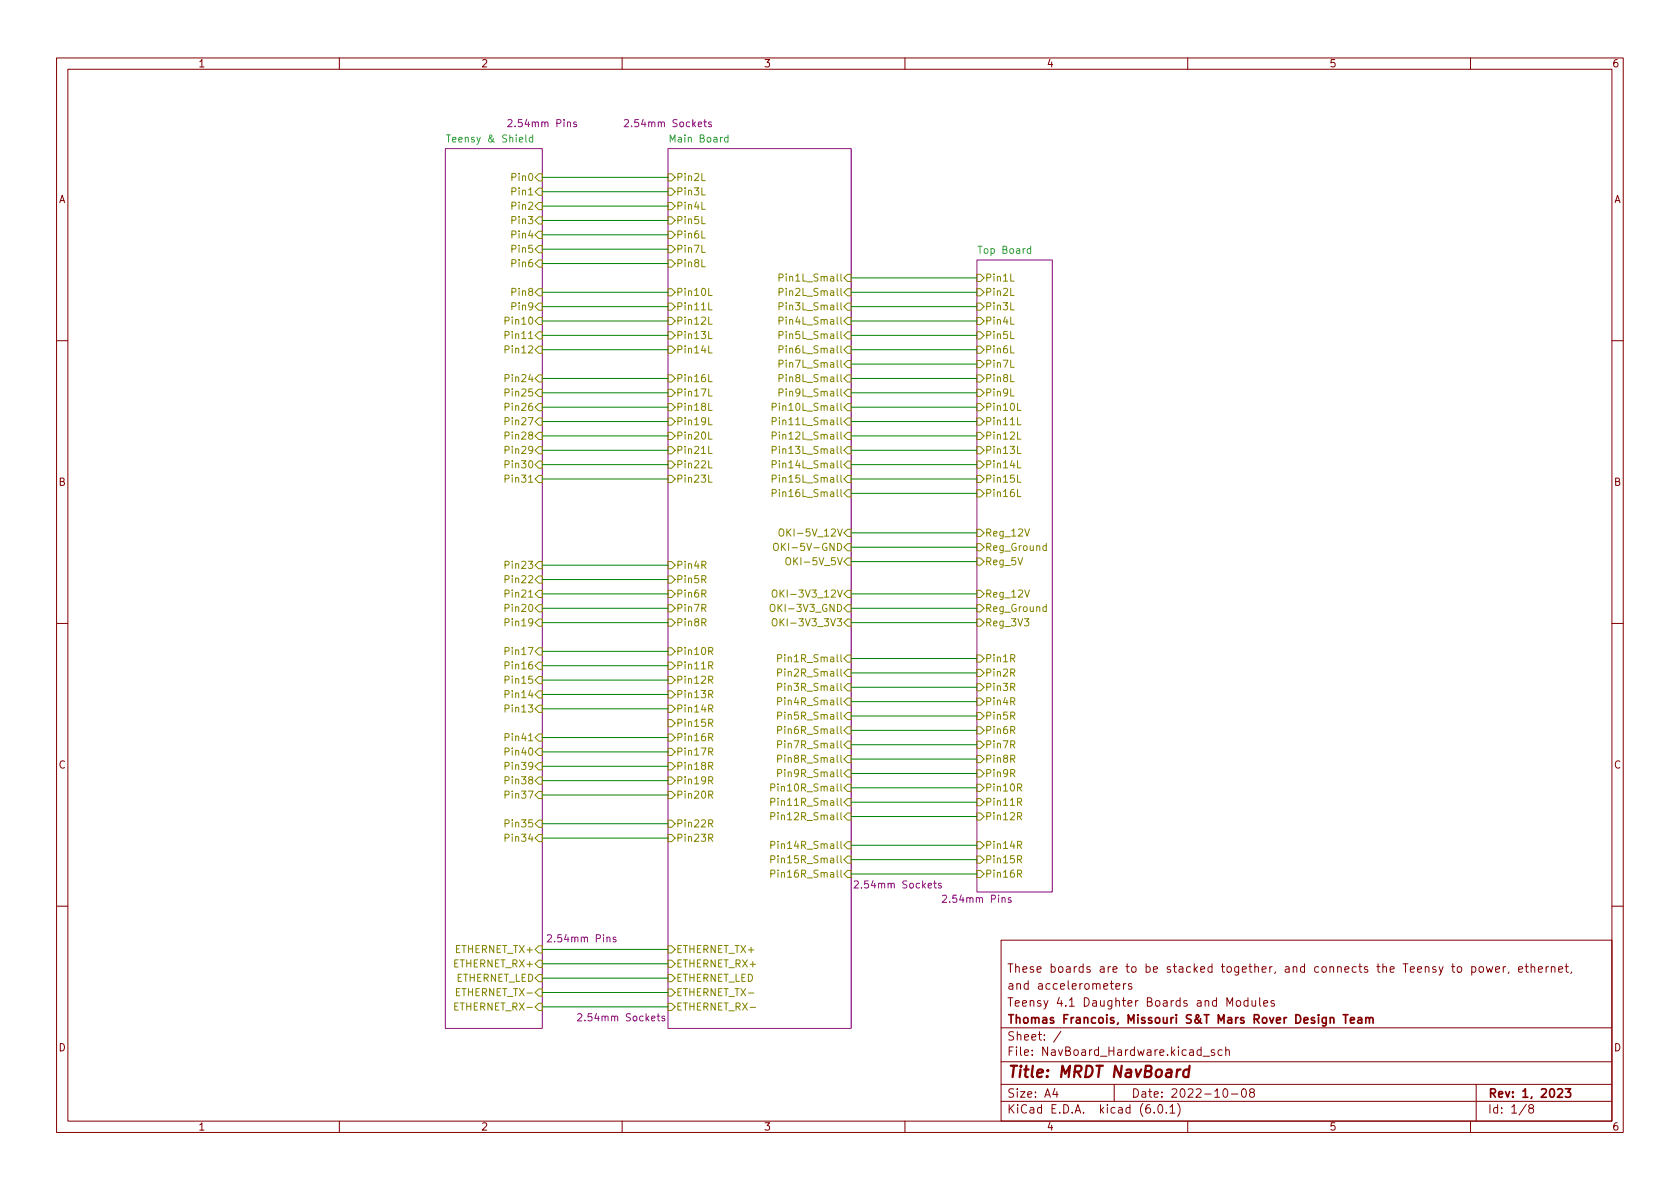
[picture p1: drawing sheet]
<svg xmlns="http://www.w3.org/2000/svg" width="297mm" height="210mm" viewBox="0 0 297 210" stroke-linecap="round" stroke-linejoin="round" font-family="sans-serif">
<g fill="none" stroke="#840000" stroke-width=".18">
<path d="M10 10.2h277v190.1h-277zM12 12.2h273v186.1h-273zM60 10.2v2M110 10.2v2M160 10.2v2M210 10.2v2M260 10.2v2M10 60.2h2M285 60.2h2M10 110.2h2M285 110.2h2M10 160.2h2"/>
<path d="M177 166.3h108v32h-108zM197.3 174.4l.7-.1-.1-.3-.4-.1-.2 .2 .1 .8h.5M198.6 173.9v1M199.1 173.9l-.3 .1-.2 .2M200.1 174l-.4-.1-.2 .2 .1 .3 .5 .1v.4h-.6M216.9 177.9v-1.5l.5 1.1 .5-1.1v1.5M218.7 177l.4-.1 .3 .3v.4l-.3 .3h-.4l-.1-.3v-.4zM220.6 177l-.4-.1-.3 .3v.4l.2 .3h.5M220.6 176.4v1.5M221.4 176.9v1h.4l.2-.1M222 176.9v1M222.7 176.4v1.3l.2 .2"/>
<path d="M223.4 177.4l.7-.1v-.3l-.5-.1-.2 .2 .1 .8h.6M225.3 177l-.4-.1-.2 .2 .1 .3 .5 .1v.4h-.6M260.2 171l.4-.1 .3 .3v.4l-.1 .3h-.6M260.2 170.9v1.5M261.7 171l.3-.1 .3 .3v.4l-.3 .3h-.3l-.2-.3v-.4zM262.8 170.9l.3 1 .3-.7 .2 .7 .3-1M264.4 171.4l.8-.1-.1-.3-.4-.1-.3 .2 .1 .8h.6M265.8 170.9v1M266.2 170.9l-.3 .1-.1 .2M266.8 171.9l-.2 .2M268.5 171.4l.7-.1-.1-.3-.4-.1-.2 .2 .1 .8h.5M269.6 170.9h.6"/>
<path d="M269.9 170.4v1.3l.3 .2M270.7 171.1l.2-.2 .4 .1 .1 .9M270.7 170.4v1.5M272 171.4l.7-.1-.1-.3-.4-.1-.2 .2 .1 .8h.5M273.4 170.9v1M273.8 170.9l-.3 .1-.1 .2M274.3 171.1l.2-.2 .4 .1v.9M274.3 170.9v1M275.6 171.4l.7-.1-.1-.3-.4-.1-.2 .2 .1 .8h.5M276.7 170.9h.6M276.9 170.4v1.3l.4 .2M277.9 171.9l-.2 .2"/>
<path d="M285 160.2h2M60 198.3v2M110 198.3v2M160 198.3v2M177 194.8h108M177 191.8h108M177 187.8h108M177 181.8h108M186.5 192.5l-.4 1h1M186.9 193v1M187.6 182.4l-1.3 1.9M197 191.8v3"/>
<path d="M204.1 196.7v.1M204.9 195.4l.2-.1a.81 .81 0 0 1 .6 .7 .81 .81 0 0 1-.3 .8h-.2a.81 .81 0 0 1-.6-.6 .81 .81 0 0 1 .3-.8zM206.2 196.7v.1M206.9 195.8l.4-.5v1.5M206.9 196.8h.8M208.2 195.1a1.72 1.72 0 0 1 0 2.3M210 198.3v2M212.7 186.8h1.2M214.7 185.7l-.3-.1-.3 .2 .1 .3 .5 .1v.4h-.6M216.1 185.7l-.5-.1-.2 .3v.4l.1 .3h.6M216.4 192.6l.2-.1a.81 .81 0 0 1 .6 .7 .81 .81 0 0 1-.3 .8h-.2a.81 .81 0 0 1-.6-.6 .81 .81 0 0 1 .3-.8zM216.7 185.8l.2-.2 .4 .1 .1 .9"/>
<path d="M216.7 185.1v1.5M217.7 193.5h1.2M219.7 192.6l.2-.1a.81 .81 0 0 1 .5 .7 .81 .81 0 0 1-.3 .8h-.1a.81 .81 0 0 1-.6-.6 .81 .81 0 0 1 .3-.8zM221.2 193.2l-.3-.3 .1-.2 .2-.2 .4 .1 .2 .2-.1 .2-.6 .2-.2 .3 .1 .4 .2 .1h.4l.2-.3-.1-.4-.2-.1M260 198.3v2M261 191.8v6.5M269.9 195.3l-1.3 1.9M270.6 196l-.3-.3 .1-.2 .2-.2 .4 .1 .2 .2-.1 .2-.7 .2-.1 .3v.2l.3 .3h.4l.2-.3-.1-.4-.2-.1"/>
</g>
<path d="M237.5 179.4h.8M237.9 179.4v1.5M241.5 179.9v1M238.8 180.4l.7-.1-.1-.3-.4-.1-.2 .2v.8h.6M240.1 180h.6l.1 .9M240.8 180.3l-.5 .1a.29 .29 0 0 0-.3 .2 .29 .29 0 0 0 .3 .3h.5M241.5 180.1l.2-.2 .4 .1v.9M242.1 180.1l.2-.2 .4 .1 .1 .9M275.4 192.7l.6-.2 .2 .2 .1 .3-1 1h1M276.8 192.5h.9l-.5 .6 .4 .1v.7l-.2 .1h-.4l-.2-.1" fill="none" stroke="#840000" stroke-width=".3"/>
<path d="M208.7 189.1l-.4 .1-.2 .3M210.2 189.2a.66 .66 0 0 0-.9 .3l-.1 .6 .1 .3 .2 .1 .6-.1M210.3 188.5l-.2 2" fill="none" stroke="#840000" stroke-width=".4"/>
<g fill="#fff" stroke="#fff" stroke-width=".18">
<path d="M172.7 46h13.4v111.7h-13.4z"/>
<path d="M118.1 26.3h32.4v155.6h-32.4z"/>
<path d="M78.7 26.3h17.2v155.6h-17.2z"/>
</g>
<g fill="none" stroke="#840084" stroke-width=".18">
<path d="M78.7 26.3h17.2v155.6h-17.2zM89.8 21.3l.5-.2 .2 .4-.8 .9h.8M101.9 21.6h-.3l-.2 .1 .1 .2 .4 .1v.4h-.5M110.4 21.3l.5-.2 .2 .4-.8 .9h.8M118.1 26.3h32.4v155.6h-32.4zM124.4 21.6h.5M124.6 21.1v1.1l.3 .2M125.8 21.6h-.3l-.2 .1v.2l.5 .1v.4h-.5M172.7 46h13.4v111.7h-13.4zM151 155.9l.5-.1 .3 .3-.8 .9h.8M165.1 156.2h.5M165.3 155.8v1.1l.3 .1"/>
<path d="M166.4 156.2h-.3l-.2 .2 .1 .1 .4 .2v.3h-.5M166.6 158.4l.5-.1 .3 .4-.8 .9h.8M178.7 158.8l-.3-.1-.1 .2v.2l.4 .1v.3h-.4M96.8 165.4l.5-.1 .2 .4-.8 .9h.8M102.1 179.4l.5-.1 .3 .3-.8 .9h.8M108.9 165.8l-.3-.1-.2 .2 .1 .2 .4 .1v.3h-.5M116.2 179.7h.5M116.4 179.3v1l.3 .2M117.5 179.7h-.3l-.2 .2 .1 .1 .4 .2v.3h-.5"/>
</g>
<g fill="none" stroke="#848400" stroke-width=".18">
<path d="M94.6 36.4l.6-.6h.7v1.3h-.7zM94.6 31.4l.6-.7h.7v1.3h-.7zM95.2 38.3h.7v1.3h-.7l-.6-.6zM95.2 33.3h.7v1.2h-.7l-.6-.6zM118.1 33.3h.6l.7 .6-.7 .6h-.6zM118.1 30.7h.6l.7 .7-.7 .6h-.6zM118.1 35.8h.6l.7 .6-.7 .7h-.6zM118.1 38.3h.6l.7 .7-.7 .6h-.6zM124.1 33.2v1.3h.6M124.1 30.7v1.2h.6M124.1 35.7v1.3h.6M124.1 38.3v1.3h.6"/>
<path d="M89.3 56.7h.6l.1-.2v-.3l-.7-.1v1.2M89.3 59.3l.6-.1 .1-.2v-.3l-.7-.1v1.3M94.6 41.5l.6-.6h.7v1.3h-.7zM94.6 54.2l.6-.6h.7v1.3h-.7zM94.6 59.3l.6-.6h.7v1.2h-.7zM95.2 46h.7v1.2h-.7l-.6-.6zM95.2 43.4h.7v1.3h-.7l-.6-.6zM95.2 51h.7v1.3h-.7l-.6-.6zM95.2 56.1h.7v1.3h-.7l-.6-.6zM118.1 40.9h.6l.7 .6-.7 .7h-.6zM118.1 46h.6l.7 .6-.7 .6h-.6zM118.1 43.4h.6l.7 .7-.7 .6h-.6z"/>
<path d="M118.1 56.1h.6l.7 .7-.7 .6h-.6zM118.1 58.7h.6l.7 .6-.7 .6h-.6zM118.1 51h.6l.7 .7-.7 .6h-.6zM118.1 53.6h.6l.7 .6-.7 .7h-.6zM124.1 40.8v1.3h.6M124.1 45.9v1.3h.6M124.1 43.4v1.2h.6M125.3 56.1v1.2h.6M125.3 58.6v1.3h.6M125.3 51v1.3h.6M125.3 53.5v1.3h.6M137.7 56.7h.6l.2-.2-.1-.3-.7-.1v1.2"/>
<path d="M137.7 51.7l.6-.1 .2-.2-.1-.3-.7-.1v1.3M137.7 49.1h.6l.2-.2-.1-.3-.7-.2v1.3M137.7 54.2l.6-.1 .2-.1-.1-.4-.7-.1v1.3M137.7 59.3l.6-.1 .2-.2-.1-.3-.7-.1v1.3M149.2 56.8l.7-.7h.6v1.3h-.6zM149.2 51.7l.7-.7h.6v1.3h-.6zM149.2 54.2l.7-.6h.6v1.3h-.6zM149.2 59.3l.7-.6h.6v1.2h-.6zM149.9 48.5h.6v1.3h-.6l-.7-.7zM172.7 56.1h.7l.6 .7-.6 .6h-.7zM172.7 48.5h.7l.6 .6-.6 .7h-.7zM172.7 51h.7l.6 .7-.6 .6h-.7z"/>
<path d="M172.7 58.7h.7l.6 .6-.6 .6h-.7zM172.7 53.6h.7l.6 .6-.6 .7h-.7zM178.7 56.1v1.2h.6M178.7 48.4v1.3h.6M178.7 51v1.3h.6M178.7 58.6v1.3h.6M178.7 53.5v1.3h.6M89.3 77.1l.6-.1 .1-.2v-.3l-.7-.1v1.3M89.3 79.6l.6-.1 .1-.1v-.4l-.7-.1v1.3M89.3 66.9l.6-.1 .1-.1v-.4l-.7-.1v1.3M89.3 69.4h.6l.1-.2v-.3l-.7-.1v1.2M89.3 72l.6-.1 .1-.2v-.3l-.7-.1v1.3"/>
<path d="M89.3 74.5h.6l.1-.2v-.3l-.7-.2v1.3M89.3 61.8h.6l.1-.2v-.3l-.7-.2v1.3M94.6 77.1l.6-.7h.7v1.3h-.7zM94.6 72l.6-.6h.7v1.2h-.7zM95.2 79h.7v1.3h-.7l-.6-.7zM95.2 66.3h.7v1.3h-.7l-.6-.7zM95.2 68.8h.7v1.3h-.7l-.6-.6zM95.2 73.9h.7v1.3h-.7l-.6-.7zM95.2 61.2h.7v1.3h-.7l-.6-.7zM118.1 66.3h.6l.7 .6-.7 .7h-.6zM118.1 61.2h.6l.7 .6-.7 .7h-.6zM118.1 68.8h.6l.7 .7-.7 .6h-.6z"/>
<path d="M118.1 71.4h.6l.7 .6-.7 .6h-.6zM118.1 73.9h.6l.7 .6-.7 .7h-.6zM118.1 76.4h.6l.7 .7-.7 .6h-.6zM118.1 79h.6l.7 .6-.7 .7h-.6zM125.3 66.2v1.3h.6M125.3 61.1v1.3h.6M125.3 68.8v1.2h.6M125.3 71.3v1.3h.6M125.3 73.8v1.3h.6M125.3 76.4v1.3h.6M125.3 78.9v1.3h.6M136.5 79.6l.6-.1 .2-.1-.1-.4-.7-.1v1.3"/>
<path d="M136.5 77.1l.6-.1 .2-.2-.1-.3-.7-.1v1.3M136.5 72l.6-.1 .2-.2-.1-.3-.7-.1v1.3M136.5 74.5h.6l.2-.2-.1-.3-.7-.2v1.3M137.7 61.8h.6l.2-.2-.1-.3-.7-.2v1.3M137.7 69.4h.6l.2-.2-.1-.3-.7-.1v1.2M137.7 64.4l.6-.1 .2-.2-.1-.3-.7-.1v1.3M137.7 66.9l.6-.1 .2-.1-.1-.4-.7-.1v1.3M149.2 79.6l.7-.6h.6v1.3h-.6zM149.2 77.1l.7-.7h.6v1.3h-.6zM149.2 61.8l.7-.6h.6v1.3h-.6zM149.2 72l.7-.6h.6v1.2h-.6zM149.2 64.4l.7-.7h.6v1.3h-.6z"/>
<path d="M149.2 74.5l.7-.6h.6v1.3h-.6zM149.9 68.8h.6v1.3h-.6l-.7-.6zM149.9 66.3h.6v1.3h-.6l-.7-.7zM172.7 71.4h.7l.6 .6-.6 .6h-.7zM172.7 63.7h.7l.6 .7-.6 .6h-.7zM172.7 73.9h.7l.6 .6-.6 .7h-.7zM172.7 68.8h.7l.6 .7-.6 .6h-.7zM172.7 66.3h.7l.6 .6-.6 .7h-.7zM172.7 61.2h.7l.6 .6-.6 .7h-.7zM172.7 79h.7l.6 .6-.6 .7h-.7zM172.7 76.4h.7l.6 .7-.6 .6h-.7zM178.7 63.7v1.3h.6"/>
<path d="M178.7 68.8v1.2h.6M178.7 66.2v1.3h.6M178.7 61.1v1.3h.6M179.9 71.3v1.3h.6M179.9 73.8v1.3h.6M179.9 78.9v1.3h.6M179.9 76.4v1.3h.6M89.3 82.1h.6l.1-.2v-.3l-.7-.1v1.2M89.3 84.7l.6-.1 .1-.2v-.3l-.7-.1v1.3M89.3 99.9h.6l.1-.2v-.3l-.7-.2v1.3M94.6 82.2l.6-.7h.7v1.3h-.7zM94.6 99.9l.6-.6h.7v1.3h-.7z"/>
<path d="M95.2 84.1h.7v1.2h-.7l-.6-.6zM118.1 81.5h.6l.7 .7-.7 .6h-.6zM118.1 84.1h.6l.7 .6-.7 .6h-.6zM118.1 99.3h.6l.7 .6-.7 .7h-.6zM125.3 81.5v1.2h.6M125.3 84v1.3h.6M136.5 84.7l.6-.1 .2-.2-.1-.3-.7-.1v1.3M136.5 82.1h.6l.2-.2-.1-.3-.7-.1v1.2M136.5 87.2h.6l.2-.2-.1-.3-.7-.2v1.3M136.8 96.3l.3-.2a.43 .43 0 0 1 .5 .4v.4a.42 .42 0 0 1-.4 .5 .42 .42 0 0 1-.4-.5zM137.9 93.6l.1-.1a.43 .43 0 0 1 .6 .5v.4a.42 .42 0 0 1-.4 .4 .42 .42 0 0 1-.5-.4v-.4zM139.1 98.7l.1-.1a.43 .43 0 0 1 .6 .4v.5a.42 .42 0 0 1-.4 .4 .42 .42 0 0 1-.5-.4v-.5z"/>
<path d="M149.2 82.2l.7-.7h.6v1.3h-.6zM149.2 87.2l.7-.6h.6v1.3h-.6zM149.2 94.2l.7-.6h.6v1.3h-.6zM149.2 99.3l.7-.6h.6v1.2h-.6zM149.2 96.8l.7-.7h.6v1.3h-.6zM149.9 84.1h.6v1.2h-.6l-.7-.6zM172.7 86.6h.7l.6 .6-.6 .7h-.7zM172.7 81.5h.7l.6 .7-.6 .6h-.7zM172.7 84.1h.7l.6 .6-.6 .6h-.7zM172.7 93.6h.7l.6 .6-.6 .7h-.7zM172.7 96.1h.7l.6 .7-.6 .6h-.7zM172.7 98.7h.7l.6 .6-.6 .6h-.7z"/>
<path d="M179.9 86.5v1.3h.6M179.9 81.5v1.2h.6M179.9 84v1.3h.6M185 96.6l-.4-.1-.2 .2 .1 .6h.5M185 96.1v1.2M89.3 110.1l.6-.1 .1-.2v-.3l-.7-.1v1.3M89.3 102.5l.6-.1 .1-.2v-.3l-.7-.1v1.3M89.3 105l.6-.1 .1-.1v-.4l-.7-.1v1.3M89.3 107.5h.6l.1-.2v-.3l-.7-.1v1.2M89.3 117.7l.6-.1 .1-.1v-.4l-.7-.1v1.3M89.3 115.2l.6-.1 .1-.2v-.3l-.7-.1v1.3M94.6 107.6l.6-.7h.7v1.3h-.7z"/>
<path d="M94.6 117.7l.6-.6h.7v1.3h-.7zM95.2 109.5h.7v1.2h-.7l-.6-.6zM95.2 101.8h.7v1.3h-.7l-.6-.6zM95.2 104.4h.7v1.3h-.7l-.6-.7zM95.2 114.5h.7v1.3h-.7l-.6-.6zM95.2 119.6h.7v1.3h-.7l-.6-.6zM118.1 109.5h.6l.7 .6-.7 .6h-.6zM118.1 114.5h.6l.7 .7-.7 .6h-.6zM118.1 106.9h.6l.7 .7-.7 .6h-.6zM118.1 117.1h.6l.7 .6-.7 .7h-.6zM118.1 119.6h.6l.7 .7-.7 .6h-.6zM118.1 104.4h.6l.7 .6-.7 .7h-.6z"/>
<path d="M118.1 101.8h.6l.7 .7-.7 .6h-.6zM125.3 115.2l.6-.1 .1-.2v-.3l-.7-.1v1.3M125.3 117.7l.6-.1 .1-.1v-.4l-.7-.1v1.3M125.6 115.2l.4 .6M125.6 117.7l.4 .6M136.2 107l.3-.1a.43 .43 0 0 1 .5 .4v.4a.42 .42 0 0 1-.4 .5 .42 .42 0 0 1-.4-.5zM136.6 109.6l.2-.2a.43 .43 0 0 1 .6 .4v.5a.42 .42 0 0 1-.4 .4 .42 .42 0 0 1-.5-.4zM136.6 104.5l.2-.2a.43 .43 0 0 1 .6 .5v.4a.42 .42 0 0 1-.4 .4 .42 .42 0 0 1-.5-.4zM137.5 116.4h.6l.1-.2v-.3l-.7-.1v1.2M137.5 119l.6-.1 .1-.2v-.3l-.7-.1v1.3M149.2 116.5l.7-.7h.6v1.3h-.6zM149.2 110.1l.7-.6h.6v1.2h-.6z"/>
<path d="M149.2 105l.7-.6h.6v1.3h-.6zM149.9 118.4h.6v1.2h-.6l-.7-.6zM149.9 106.9h.6v1.3h-.6l-.7-.6zM172.7 115.8h.7l.6 .7-.6 .6h-.7zM172.7 118.4h.7l.6 .6-.6 .6h-.7zM172.7 109.5h.7l.6 .6-.6 .6h-.7zM172.7 104.4h.7l.6 .6-.6 .7h-.7zM172.7 106.9h.7l.6 .7-.6 .6h-.7zM185 107.4l-.4-.1-.2 .2 .1 .6h.5M185 106.9v1.2M89.3 120.2h.6l.1-.2v-.3l-.7-.1v1.2M89.3 130.4l.6-.1 .1-.1v-.4l-.7-.1v1.3"/>
<path d="M89.3 135.5l.6-.1 .1-.2v-.3l-.7-.1v1.3M89.3 132.9h.6l.1-.2v-.3l-.7-.1v1.2M89.3 122.8l.6-.1 .1-.2v-.3l-.7-.1v1.3M89.3 125.3h.6l.1-.2v-.3l-.7-.2v1.3M89.3 138h.6l.1-.2v-.3l-.7-.2v1.3M94.6 130.4l.6-.6h.7v1.3h-.7zM94.6 135.5l.6-.6h.7v1.2h-.7zM94.6 133l.6-.7h.7v1.3h-.7zM94.6 122.8l.6-.6h.7v1.2h-.7zM95.2 124.7h.7v1.3h-.7l-.6-.7zM95.2 137.4h.7v1.3h-.7l-.6-.7zM118.1 122.2h.6l.7 .6-.7 .6h-.6z"/>
<path d="M118.1 129.8h.6l.7 .6-.7 .7h-.6zM118.1 124.7h.6l.7 .6-.7 .7h-.6zM118.1 127.2h.6l.7 .7-.7 .6h-.6zM118.1 132.3h.6l.7 .7-.7 .6h-.6zM118.1 134.9h.6l.7 .6-.7 .6h-.6zM118.1 137.4h.6l.7 .6-.7 .7h-.6zM118.1 139.9h.6l.7 .7-.7 .6h-.6zM125.3 122.8l.6-.1 .1-.2v-.3l-.7-.1v1.3M125.3 120.2h.6l.1-.2v-.3l-.7-.1v1.2M125.3 130.4l.6-.1 .1-.1v-.4l-.7-.1v1.3M125.3 125.3h.6l.1-.2v-.3l-.7-.2v1.3M125.3 127.9l.6-.1 .1-.2v-.3l-.7-.1v1.3"/>
<path d="M125.3 132.9h.6l.1-.2v-.3l-.7-.1v1.2M125.3 135.5l.6-.1 .1-.2v-.3l-.7-.1v1.3M125.3 138h.6l.1-.2v-.3l-.7-.2v1.3M125.6 122.8l.4 .6M125.6 120.2l.4 .6M125.6 130.4l.4 .6M125.6 125.3l.4 .6M125.6 127.9l.4 .6M125.6 132.9l.4 .6M125.6 135.5l.4 .6M125.6 138l.4 .6M136.3 139.3l.6-.1 .1-.2v-.3l-.7-.1v1.3"/>
<path d="M137.5 121.5l.6-.1 .1-.1v-.3l-.7-.2v1.3M137.5 124h.6l.1-.2v-.3l-.7-.1v1.2M137.5 136.7h.6l.1-.2v-.3l-.7-.1v1.2M137.5 131.7l.6-.1 .1-.2v-.3l-.7-.1v1.3M137.5 134.2l.6-.1 .1-.1v-.3l-.7-.2v1.3M137.5 126.6l.6-.1 .1-.2v-.3l-.7-.1v1.3M137.5 129.1h.6l.1-.2v-.3l-.7-.1v1.2M149.2 121.5l.7-.6h.6v1.3h-.6zM149.2 131.7l.7-.6h.6v1.2h-.6zM149.2 129.2l.7-.7h.6v1.3h-.6zM149.2 139.3l.7-.6h.6v1.2h-.6zM149.9 123.4h.6v1.3h-.6l-.7-.6z"/>
<path d="M149.9 136.1h.6v1.3h-.6l-.7-.6zM149.9 133.6h.6v1.3h-.6l-.7-.7zM149.9 126h.6v1.2h-.6l-.7-.6zM172.7 136.1h.7l.6 .7-.6 .6h-.7zM172.7 133.6h.7l.6 .6-.6 .7h-.7zM172.7 128.5h.7l.6 .7-.6 .6h-.7zM172.7 131.1h.7l.6 .6-.6 .6h-.7zM172.7 138.7h.7l.6 .6-.6 .6h-.7zM172.7 123.4h.7l.6 .7-.6 .6h-.7zM172.7 126h.7l.6 .6-.6 .6h-.7zM172.7 120.9h.7l.6 .6-.6 .7h-.7zM179.9 139.3l.6-.1 .1-.2v-.3l-.7-.1v1.3"/>
<path d="M180.2 139.3l.4 .6M89.3 148.2l.6-.1 .1-.2v-.3l-.7-.1v1.3M89.3 140.6l.6-.1 .1-.2v-.3l-.7-.1v1.3M89.3 145.6h.6l.1-.2v-.3l-.7-.1v1.2M94.6 140.6l.6-.7h.7v1.3h-.7zM94.6 145.7l.6-.7h.7v1.3h-.7zM95.2 147.6h.7v1.2h-.7l-.6-.6zM118.1 145h.6l.7 .7-.7 .6h-.6zM118.1 147.6h.6l.7 .6-.7 .6h-.6zM125.3 140.6l.6-.1 .1-.2v-.3l-.7-.1v1.3M125.3 145.6h.6l.1-.2v-.3l-.7-.1v1.2M125.3 148.2l.6-.1 .1-.2v-.3l-.7-.1v1.3"/>
<path d="M125.6 140.6l.4 .6M125.6 145.6l.4 .6M125.6 148.2l.4 .6M136.3 144.4l.6-.1 .1-.2v-.3l-.7-.1v1.3M136.3 141.8h.6l.1-.2v-.3l-.7-.1v1.2M136.3 154.5h.6l.1-.2v-.3l-.7-.1v1.2M136.3 149.4h.6l.1-.2v-.3l-.7-.1v1.2M136.3 152l.6-.1 .1-.2v-.3l-.7-.1v1.3M149.2 141.9l.7-.7h.6v1.3h-.6zM149.2 154.6l.7-.7h.6v1.3h-.6zM149.2 152l.7-.6h.6v1.2h-.6zM149.9 143.8h.6v1.2h-.6l-.7-.6z"/>
<path d="M149.9 148.8h.6v1.3h-.6l-.7-.6zM172.7 148.8h.7l.6 .7-.6 .6h-.7zM172.7 143.8h.7l.6 .6-.6 .6h-.7zM172.7 151.4h.7l.6 .6-.6 .6h-.7zM172.7 153.9h.7l.6 .7-.6 .6h-.7zM172.7 141.2h.7l.6 .7-.6 .6h-.7zM179.9 149.4h.6l.1-.2v-.3l-.7-.1v1.2M179.9 144.4l.6-.1 .1-.2v-.3l-.7-.1v1.3M179.9 152l.6-.1 .1-.2v-.3l-.7-.1v1.3M179.9 154.5h.6l.1-.2v-.3l-.7-.1v1.2M179.9 141.8h.6l.1-.2v-.3l-.7-.1v1.2M180.2 149.4l.4 .6"/>
<path d="M180.2 144.4l.4 .6M180.2 152l.4 .6M180.2 154.5l.4 .6M180.2 141.8l.4 .6M80.4 178h.4M81 177.4h-.6v1.2h.6M94.6 170.4l.6-.6h.7v1.3h-.7zM95.2 177.4h.7v1.3h-.7l-.6-.7zM95.2 167.3h.7v1.2h-.7l-.6-.6zM95.2 174.9h.7v1.2h-.7l-.6-.6zM95.2 172.3h.7v1.3h-.7l-.6-.6zM118.1 172.3h.6l.7 .7-.7 .6h-.6z"/>
<path d="M118.1 174.9h.6l.7 .6-.7 .6h-.6zM118.1 169.8h.6l.7 .6-.7 .7h-.6zM118.1 167.3h.6l.7 .6-.7 .6h-.6zM118.1 177.4h.6l.7 .6-.7 .7h-.6zM132.6 178.1h1"/>
</g>
<path d="M78.9 23.9h.8M94.2 24.3h-.4l-.2 .2 .1 .6h.5M94.2 23.9v1.2M128.7 24.3h-.4l-.2 .2 .1 .6h.5M128.7 23.9v1.2M182.2 44h-.3l-.3 .2 .1 .5h.5M182.2 43.5v1.3" fill="none" stroke="#008484" stroke-width=".18"/>
<g fill="none" stroke="#008400" stroke-width=".18">
<path d="M95.9 36.4h22.2M95.9 31.4h22.2M95.9 39h22.2M95.9 33.9h22.2M95.9 46.6h22.2M95.9 54.2h22.2M95.9 51.7h22.2M95.9 59.3h22.2M95.9 56.8h22.2M95.9 44.1h22.2M95.9 41.5h22.2M150.5 49.1h22.2"/>
<path d="M150.5 54.2h22.2M150.5 51.7h22.2M150.5 59.3h22.2M150.5 56.8h22.2M95.9 79.6h22.2M95.9 61.8h22.2M95.9 66.9h22.2M95.9 72h22.2M95.9 69.5h22.2M95.9 77.1h22.2M95.9 74.5h22.2M150.5 79.6h22.2"/>
<path d="M150.5 61.8h22.2M150.5 64.4h22.2M150.5 66.9h22.2M150.5 72h22.2M150.5 69.5h22.2M150.5 77.1h22.2M150.5 74.5h22.2M95.9 82.2h22.2M95.9 84.7h22.2M95.9 99.9h22.2M150.5 82.2h22.2M150.5 87.2h22.2"/>
<path d="M150.5 84.7h22.2M150.5 96.8h22.2M150.5 99.3h22.2M150.5 94.2h22.2M95.9 105h22.2M95.9 110.1h22.2M95.9 107.6h22.2M95.9 102.5h22.2M95.9 117.7h22.2M95.9 115.2h22.2M150.5 105h22.2M150.5 119h22.2"/>
<path d="M150.5 110.1h22.2M150.5 116.5h22.2M150.5 107.6h22.2M95.9 138h22.2M95.9 135.5h22.2M95.9 133h22.2M95.9 130.4h22.2M95.9 120.3h22.2M95.9 122.8h22.2M95.9 125.3h22.2M150.5 121.5h22.2M150.5 139.3h22.2"/>
<path d="M150.5 129.2h22.2M150.5 131.7h22.2M150.5 134.2h22.2M150.5 136.8h22.2M150.5 124.1h22.2M150.5 126.6h22.2M95.9 148.2h22.2M95.9 145.7h22.2M95.9 140.6h22.2M150.5 149.5h22.2M150.5 154.6h22.2M150.5 152h22.2"/>
<path d="M150.5 141.9h22.2M150.5 144.4h22.2M95.9 175.5h22.2M95.9 167.9h22.2M95.9 170.4h22.2M95.9 178h22.2M95.9 173h22.2"/>
</g>
<text font-size="2.8" fill="#840000" x="178" y="190.6">Title: MRDT NavBoard</text>
<g font-size="2.1" fill="#840000">
<text x="178" y="172">These boards are to be stacked together, and connects the Teensy to power, ethernet,</text>
<text x="178" y="178">Teensy 4.1 Daughter Boards and Modules</text>
<text x="178" y="175">and accelerometers</text>
<text x="178" y="184">Sheet: /</text>
<text x="178" y="181">Thomas Francois, Missouri S&amp;T Mars Rover Design Team</text>
<text x="178" y="186.7">File: NavBoard_Hardware.kicad_sch</text>
<text x="178" y="196.9">KiCad E.D.A. kicad (6.0.1)</text>
<text x="178" y="194.1">Size: A4</text>
<text x="200" y="194.1">Date: 2022-10-08</text>
<text x="263" y="194.1">Rev: 1, 2023</text>
<text x="263" y="196.9">Id: 1/8</text>
</g>
<g font-size="1.8" fill="#840000">
<text x="35" y="11.9">1</text>
<text x="85" y="11.9">2</text>
<text x="135" y="11.9">3</text>
<text x="185" y="11.9">4</text>
<text x="235" y="11.9">5</text>
<text x="285" y="11.9">6</text>
<text x="10.3" y="35.9">A</text>
<text x="285.3" y="35.9">A</text>
<text x="10.3" y="85.9">B</text>
<text x="285.3" y="85.9">B</text>
<text x="10.3" y="135.9">C</text>
<text x="285.3" y="135.9">C</text>
<text x="10.3" y="185.9">D</text>
<text x="285.3" y="185.9">D</text>
<text x="35" y="199.9">1</text>
<text x="85" y="199.9">2</text>
<text x="135" y="199.9">3</text>
<text x="185" y="199.9">4</text>
<text x="235" y="199.9">5</text>
<text x="285" y="199.9">6</text>
</g>
<g font-size="1.8" fill="#840084">
<text x="90.5" y="22.5">2.54mm Pins</text>
<text x="111.2" y="22.5">2.54mm Sockets</text>
<text x="151.8" y="157.1">2.54mm Sockets</text>
<text x="167.3" y="159.6">2.54mm Pins</text>
<text x="97.5" y="166.6">2.54mm Pins</text>
<text x="102.9" y="180.6">2.54mm Sockets</text>
</g>
<g font-size="1.8" fill="#008484">
<text x="79.8" y="25.2">Teensy &amp; Shield</text>
<text x="118.8" y="25.2">Main Board</text>
<text x="173.2" y="44.9">Top Board</text>
</g>
<g font-size="1.8" fill="#848400">
<text x="90.8" y="34.5">Pin1</text>
<text x="90.8" y="32">Pin0</text>
<text x="119.5" y="34.5">Pin3L</text>
<text x="119.5" y="32">Pin2L</text>
<text x="90.8" y="37.1">Pin2</text>
<text x="90.8" y="39.6">Pin3</text>
<text x="119.5" y="37.1">Pin4L</text>
<text x="119.5" y="39.6">Pin5L</text>
<text x="90.8" y="42.2">Pin4</text>
<text x="90.8" y="47.2">Pin6</text>
<text x="90.8" y="44.7">Pin5</text>
<text x="119.5" y="42.2">Pin6L</text>
<text x="119.5" y="47.2">Pin8L</text>
<text x="119.5" y="44.7">Pin7L</text>
<text x="90.8" y="52.3">Pin8</text>
<text x="119.5" y="52.3">Pin10L</text>
<text x="138.6" y="52.3">Pin2L_Small</text>
<text x="138.6" y="49.8">Pin1L_Small</text>
<text x="174.1" y="49.8">Pin1L</text>
<text x="174.1" y="52.3">Pin2L</text>
<text x="89.8" y="57.4">Pin10</text>
<text x="89.8" y="59.9">Pin11</text>
<text x="90.8" y="54.9">Pin9</text>
<text x="119.5" y="57.4">Pin12L</text>
<text x="119.5" y="59.9">Pin13L</text>
<text x="119.5" y="54.9">Pin11L</text>
<text x="138.6" y="57.4">Pin4L_Small</text>
<text x="138.6" y="54.9">Pin3L_Small</text>
<text x="138.6" y="59.9">Pin5L_Small</text>
<text x="174.1" y="57.4">Pin4L</text>
<text x="174.1" y="59.9">Pin5L</text>
<text x="174.1" y="54.9">Pin3L</text>
<text x="89.8" y="62.5">Pin12</text>
<text x="119.5" y="62.5">Pin14L</text>
<text x="138.6" y="62.5">Pin6L_Small</text>
<text x="138.6" y="65">Pin7L_Small</text>
<text x="174.1" y="65">Pin7L</text>
<text x="174.1" y="62.5">Pin6L</text>
<text x="89.8" y="67.6">Pin24</text>
<text x="89.8" y="70.1">Pin25</text>
<text x="119.5" y="67.6">Pin16L</text>
<text x="119.5" y="70.1">Pin17L</text>
<text x="138.6" y="70.1">Pin9L_Small</text>
<text x="138.6" y="67.6">Pin8L_Small</text>
<text x="174.1" y="70.1">Pin9L</text>
<text x="174.1" y="67.6">Pin8L</text>
<text x="89.8" y="77.7">Pin28</text>
<text x="89.8" y="72.6">Pin26</text>
<text x="89.8" y="75.2">Pin27</text>
<text x="119.5" y="72.6">Pin18L</text>
<text x="119.5" y="75.2">Pin19L</text>
<text x="119.5" y="77.7">Pin20L</text>
<text x="137.6" y="77.7">Pin12L_Small</text>
<text x="137.6" y="72.6">Pin10L_Small</text>
<text x="137.6" y="75.2">Pin11L_Small</text>
<text x="174.1" y="72.6">Pin10L</text>
<text x="174.1" y="75.2">Pin11L</text>
<text x="174.1" y="77.7">Pin12L</text>
<text x="89.8" y="80.3">Pin29</text>
<text x="89.8" y="82.8">Pin30</text>
<text x="119.5" y="82.8">Pin22L</text>
<text x="119.5" y="80.3">Pin21L</text>
<text x="137.6" y="80.3">Pin13L_Small</text>
<text x="137.6" y="82.8">Pin14L_Small</text>
<text x="174.1" y="82.8">Pin14L</text>
<text x="174.1" y="80.3">Pin13L</text>
<text x="89.8" y="85.3">Pin31</text>
<text x="119.5" y="85.3">Pin23L</text>
<text x="137.6" y="85.3">Pin15L_Small</text>
<text x="137.6" y="87.9">Pin16L_Small</text>
<text x="174.1" y="87.9">Pin16L</text>
<text x="174.1" y="85.3">Pin15L</text>
<text x="139.1" y="94.9">OKI-5V_12V</text>
<text x="174.1" y="94.9">Reg_12V</text>
<text x="89.8" y="100.6">Pin23</text>
<text x="119.5" y="100.6">Pin4R</text>
<text x="138.7" y="97.4">OKI-5V-GND</text>
<text x="140.1" y="99.9">OKI-5V_5V</text>
<text x="174.1" y="97.4">Reg_Ground</text>
<text x="174.1" y="99.9">Reg_5V</text>
<text x="89.8" y="103.1">Pin22</text>
<text x="89.8" y="105.7">Pin21</text>
<text x="119.5" y="105.7">Pin6R</text>
<text x="119.5" y="103.1">Pin5R</text>
<text x="138.1" y="105.7">OKI-3V3_12V</text>
<text x="174.1" y="105.7">Reg_12V</text>
<text x="89.8" y="110.7">Pin19</text>
<text x="89.8" y="108.2">Pin20</text>
<text x="119.5" y="110.7">Pin8R</text>
<text x="119.5" y="108.2">Pin7R</text>
<text x="137.3" y="108.2">OKI-3V3_GND</text>
<text x="138.1" y="110.7">OKI-3V3_3V3</text>
<text x="174.1" y="110.7">Reg_3V3</text>
<text x="174.1" y="108.2">Reg_Ground</text>
<text x="89.8" y="118.4">Pin16</text>
<text x="89.8" y="115.8">Pin17</text>
<text x="119.5" y="115.8">Pin10R</text>
<text x="119.5" y="118.4">Pin11R</text>
<text x="138.4" y="117.1">Pin1R_Small</text>
<text x="138.4" y="119.6">Pin2R_Small</text>
<text x="174.1" y="117.1">Pin1R</text>
<text x="174.1" y="119.6">Pin2R</text>
<text x="89.8" y="120.9">Pin15</text>
<text x="89.8" y="123.4">Pin14</text>
<text x="89.8" y="126">Pin13</text>
<text x="119.5" y="123.4">Pin13R</text>
<text x="119.5" y="120.9">Pin12R</text>
<text x="119.5" y="126">Pin14R</text>
<text x="138.4" y="122.2">Pin3R_Small</text>
<text x="138.4" y="124.7">Pin4R_Small</text>
<text x="174.1" y="124.7">Pin4R</text>
<text x="174.1" y="122.2">Pin3R</text>
<text x="89.8" y="131.1">Pin41</text>
<text x="119.5" y="131.1">Pin16R</text>
<text x="119.5" y="128.5">Pin15R</text>
<text x="138.4" y="127.2">Pin5R_Small</text>
<text x="138.4" y="129.8">Pin6R_Small</text>
<text x="174.1" y="129.8">Pin6R</text>
<text x="174.1" y="127.2">Pin5R</text>
<text x="89.8" y="136.1">Pin39</text>
<text x="89.8" y="133.6">Pin40</text>
<text x="119.5" y="133.6">Pin17R</text>
<text x="119.5" y="136.1">Pin18R</text>
<text x="138.4" y="137.4">Pin9R_Small</text>
<text x="138.4" y="132.3">Pin7R_Small</text>
<text x="138.4" y="134.9">Pin8R_Small</text>
<text x="174.1" y="137.4">Pin9R</text>
<text x="174.1" y="134.9">Pin8R</text>
<text x="174.1" y="132.3">Pin7R</text>
<text x="89.8" y="141.2">Pin37</text>
<text x="89.8" y="138.7">Pin38</text>
<text x="119.5" y="138.7">Pin19R</text>
<text x="119.5" y="141.2">Pin20R</text>
<text x="137.4" y="142.5">Pin11R_Small</text>
<text x="137.4" y="139.9">Pin10R_Small</text>
<text x="174.1" y="139.9">Pin10R</text>
<text x="174.1" y="142.5">Pin11R</text>
<text x="89.8" y="148.8">Pin34</text>
<text x="89.8" y="146.3">Pin35</text>
<text x="119.5" y="146.3">Pin22R</text>
<text x="119.5" y="148.8">Pin23R</text>
<text x="137.4" y="145">Pin12R_Small</text>
<text x="174.1" y="145">Pin12R</text>
<text x="137.4" y="155.2">Pin16R_Small</text>
<text x="137.4" y="150.1">Pin14R_Small</text>
<text x="137.4" y="152.6">Pin15R_Small</text>
<text x="174.1" y="150.1">Pin14R</text>
<text x="174.1" y="152.6">Pin15R</text>
<text x="174.1" y="155.2">Pin16R</text>
<text x="80.5" y="173.6">ETHERNET_LED</text>
<text x="80.5" y="171.1">ETHERNET_RX+</text>
<text x="80.7" y="168.5">ETHERNET_TX+</text>
<text x="119.5" y="173.6">ETHERNET_LED</text>
<text x="119.5" y="171.1">ETHERNET_RX+</text>
<text x="119.5" y="168.5">ETHERNET_TX+</text>
<text x="81" y="178.7">ETHERNET_RX-</text>
<text x="81.1" y="176.1">ETHERNET_TX-</text>
<text x="119.5" y="176.1">ETHERNET_TX-</text>
<text x="119.5" y="178.7">ETHERNET_RX-</text>
</g>
</svg>
